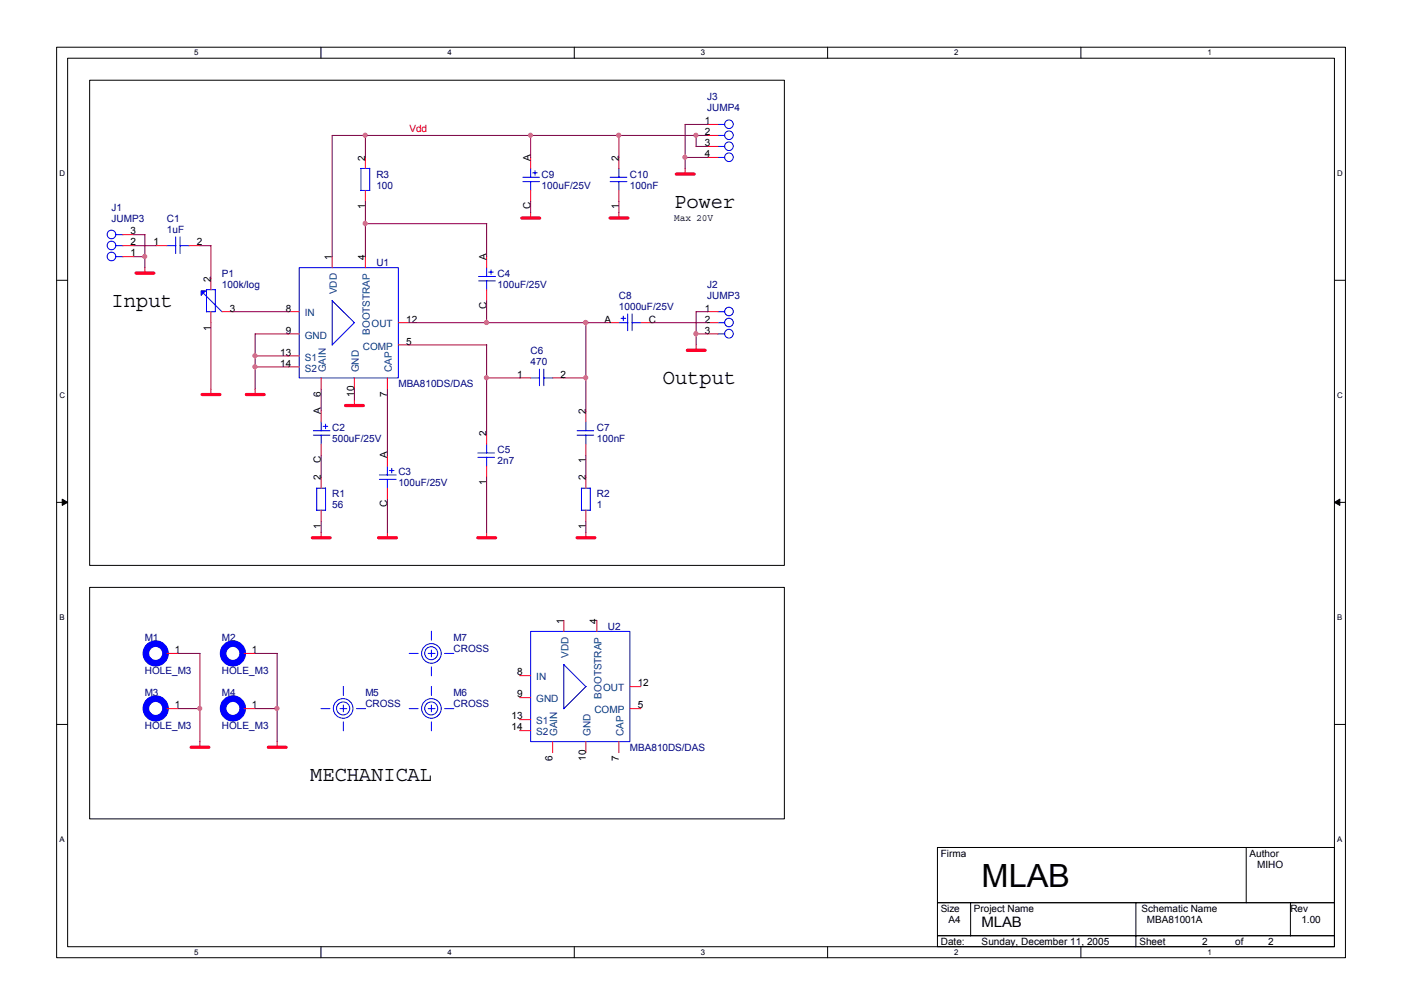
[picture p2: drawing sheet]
<svg xmlns="http://www.w3.org/2000/svg" width="297mm" height="210mm" viewBox="0 0 297 210" stroke-linecap="round" stroke-linejoin="round" font-family="sans-serif">
<path d="M12 10h272.6v192.6h-272.6zM14.3 12.3h268v188h-268z" fill="none" stroke="#000" stroke-width=".21"/>
<g fill="#fff">
<path d="M41.1 10.2h.9v1.9h-.9z"/>
<path d="M41.1 200.6h.9v1.8h-.9z"/>
</g>
<path d="M67.9 10v2.3M67.9 200.3v2.3" fill="none" stroke="#000" stroke-width=".21"/>
<g fill="#fff">
<path d="M94.7 10.2h.9v1.9h-.9z"/>
<path d="M94.7 200.6h.9v1.8h-.9z"/>
</g>
<path d="M121.5 10v2.3M121.5 200.3v2.3" fill="none" stroke="#000" stroke-width=".21"/>
<g fill="#fff">
<path d="M148.3 10.2h.9v1.9h-.9z"/>
<path d="M148.3 200.6h.9v1.8h-.9z"/>
</g>
<path d="M175.1 10v2.3M175.1 200.3v2.3" fill="none" stroke="#000" stroke-width=".21"/>
<g fill="#fff">
<path d="M201.9 10.2h.9v1.9h-.9z"/>
<path d="M201.9 200.6h.9v1.8h-.9z"/>
</g>
<path d="M228.7 10v2.3M228.7 200.3v2.3" fill="none" stroke="#000" stroke-width=".21"/>
<g fill="#fff">
<path d="M255.5 10.2h.9v1.9h-.9z"/>
<path d="M255.5 200.6h.9v1.8h-.9z"/>
<path d="M12.6 35.8h1.2v1.9h-1.2z"/>
<path d="M282.9 35.8h1.2v1.9h-1.2z"/>
<path d="M12.6 82.8h1.2v1.9h-1.2z"/>
<path d="M282.9 82.8h1.2v1.9h-1.2z"/>
</g>
<path d="M12 59.3h2.3M282.3 59.3h2.3" fill="none" stroke="#000" stroke-width=".21"/>
<g fill="#fff">
<path d="M12.6 129.8h1.1v1.9h-1.1z"/>
<path d="M282.9 129.8h1.1v1.9h-1.1z"/>
</g>
<path d="M12 106.3h2.3M282.3 106.3h2.3" fill="none" stroke="#000" stroke-width=".21"/>
<g fill="#000" stroke="#000" stroke-width=".21">
<path d="M13.2 105.6l1.1 .7-1.1 .6z" fill-rule="evenodd"/>
<path d="M282.3 106.3l1.2-.7v1.3z" fill-rule="evenodd"/>
</g>
<g fill="#fff">
<path d="M12.6 176.8h1.1v1.8h-1.1z"/>
<path d="M282.9 176.8h1.1v1.8h-1.1z"/>
</g>
<path d="M19 17h146.9v102.6h-146.9zM19 124.3h146.9v49h-146.9zM12 153.3h2.3M282.3 153.3h2.3M198.3 179.3h84v11.7h-84zM263.7 179.3v11.8M198.3 191h84v7h-84zM198.3 198h84v2.3h-84zM205.4 191v7M240.3 191v9.4M273 191v7" fill="none" stroke="#000" stroke-width=".21"/>
<g fill="none" stroke="#f00" stroke-width=".21">
<path d="M77.3 33.3v2.3M112.3 33.3v2.3M130.9 33.3v2.3M144.9 35.6v1.3M149.6 26.3h2.3M149.6 28.7h2.3M149.6 31h2.3M149.6 33.3h2.3M26 54.3h2.3M26 52h2.3M26 49.7h2.3M30.6 56.6v1.2"/>
<path d="M33 52h2.3M40 52h2.3M44.6 59v2.3M70.3 54.3v2.3M77.3 40.3v2.3M77.3 54.3v2.3M103 54.3v2.3M112.3 40.3v2.3M112.3 45v1.2M130.9 40.3v2.3M130.9 45v1.2M44.6 66v2.3"/>
<path d="M46.9 66h2.4M61 66h2.3M61 70.7h2.3M61 75.3h2.3M61 77.6h2.3M67.9 80v2.3M75 80v2.3M82 80v2.3M84.3 73h2.3M84.3 68.3h2.3M103 61.3v2.3M109.9 80h2.4"/>
<path d="M116.9 80h2.4M128.6 68.3h2.3M135.6 68.3h2.3M147.3 73v1.2M149.6 66h2.3M149.6 70.7h2.3M149.6 68.3h2.3M44.6 82.3v1.2M54 82.3v1.2M67.9 87v2.3M67.9 94v2.3M75 84.6v1.3"/>
<path d="M82 96.3v2.3M103 91.6v2.4M103 98.6v2.4M124 87v2.3M124 94v2.3M67.9 101v2.3M67.9 107.9v2.4M67.9 112.6v1.2M82 103.3v2.3M82 112.6v1.2M103 112.6v1.2M124 101v2.3"/>
<path d="M124 107.9v2.4M124 112.6v1.2M35.3 138.3h2.3M51.6 138.3h2.4M119.3 131.3v2.3M126.3 131.3v2.3M35.3 149.9h2.3M42.3 156.9v1.3M51.6 149.9h2.4M58.6 156.9v1.3M109.9 143h2.4M109.9 147.6h2.4"/>
<path d="M109.9 152.3h2.4M109.9 154.6h2.4M116.9 156.9v2.4M124 156.9v2.4M130.9 156.9v2.4M133.3 149.9h2.3M133.3 145.3h2.3"/>
</g>
<g fill="none" stroke="#f00" stroke-width=".68">
<path d="M143.1 36.8h3.8M28.8 57.8h3.8M110.4 46.1h3.8M129.1 46.1h3.7M145.4 74.1h3.8M42.8 83.5h3.7M52.1 83.5h3.8M73.1 85.8h3.8M66.1 113.8h3.7M80.1 113.8h3.8M101.1 113.8h3.8M122.1 113.8h3.8"/>
<path d="M40.4 158.1h3.8M56.8 158.1h3.7"/>
</g>
<g fill="none" stroke="#00f" stroke-width=".21">
<path d="M76.3 35.6h1.9M76.4 35.6v4.7M78.2 35.6v4.7h-1.9M110.6 37.5h3.5M110.6 38.4h3.5M112.3 35.6v1.9M112.3 38.4v1.9M112.7 36.6h1M113.2 36.1v1M129.1 37.5h3.5M129.1 38.4h3.5M130.9 35.6v1.9"/>
<path d="M130.9 38.4v1.9M151.9 26.3h1.4M151.9 28.7h1.4M151.9 31h1.4M151.9 33.3h1.4M24.6 54.3h1.4M24.6 52h1.4M24.6 49.7h1.4M35.3 52h1.9M37.2 50.1v3.5M38.1 52h1.9M38.1 50.1v3.5"/>
<path d="M63.3 56.6h21v23.4h-21zM101.3 58.5h3.5M101.3 59.4h3.5M103 56.6v1.9M103 59.4v1.9M103.4 57.6h1M103.9 57.1v1M43 62l3.9 4M43.6 61.3h2M43.7 61.3v4.7M45.6 61.3v4.7h-2M70.2 63.6l4.8 4.7"/>
<path d="M70.3 63.6v9.4M75 68.2l-4.7 4.8M112.3 80h1.9M114.1 78.1v3.5M115.1 80h1.9M115.1 78.1v3.5M130.9 68.3h1.9M131.4 67.4h1M131.9 66.9v1M132.8 66.4v3.6M133.7 68.3h1.9M133.7 66.4v3.6"/>
<path d="M151.9 66h1.4M151.9 68.3h1.4M151.9 70.7h1.4M66.3 91.1h3.5M66.3 92.1h3.5M67.9 89.3v1.9M67.9 92.1v1.9M68.4 90.2h.9M68.9 89.7v1M82 98.6v1.9M82.4 99.6h1M82.9 99.1v1"/>
<path d="M101.1 96.8h3.5M101.1 95.8h3.5M103 93.9v1.9M103 96.7v1.9M122.1 91.1h3.5M122.1 92.1h3.5M124 89.2v1.9M124 92v2M67 103.3h1.9M67 103.3v4.7M68.9 103.3v4.6h-1.9M80.3 100.5h3.5"/>
<path d="M80.3 101.4h3.5M82 101.4v1.9M123 103.3h1.9M123 103.3v4.7M124.9 103.3v4.6h-1.9M35 138.3h.3M51.4 138.3h.2M86.6 138.3h1.9M90.6 138.3h1.4M91.3 133.6v1.9M91.3 137.5v1.5M94.1 138.3h1.9"/>
<path d="M112.3 133.6h21v23.3h-21zM35 149.9h.3M51.4 149.9h.2M67.9 149.9h1.9M71.9 149.9h1.5M72.6 145.2v2M72.6 149.2v1.4M72.6 152.7v1.9M75.4 149.9h1.9M86.6 149.9h1.9M90.6 149.9h1.4M91.3 141.1v1.9"/>
<path d="M91.3 145.2v2M91.3 149.2v1.4M91.3 152.7v1.9M94.1 149.9h1.9M119.3 140.6l4.7 4.7M119.3 140.6v9.4M124 145.2l-4.7 4.7"/>
<circle cx="154.2" cy="33.3" r=".91"/>
<circle cx="154.2" cy="30.9" r=".91"/>
<circle cx="154.2" cy="28.6" r=".91"/>
<circle cx="154.2" cy="26.3" r=".91"/>
<circle cx="23.6" cy="54.3" r=".91"/>
<circle cx="23.6" cy="51.9" r=".91"/>
<circle cx="23.6" cy="49.6" r=".91"/>
<circle cx="154.2" cy="70.6" r=".92"/>
<circle cx="154.2" cy="65.9" r=".91"/>
<circle cx="154.2" cy="68.2" r=".91"/>
<circle cx="91.2" cy="138.2" r="1.38"/>
<circle cx="91.3" cy="138.3" r="2.07"/>
<circle cx="72.6" cy="149.9" r="2.07"/>
<circle cx="72.6" cy="149.9" r="1.39"/>
<circle cx="91.2" cy="149.9" r="1.38"/>
<circle cx="91.3" cy="149.9" r="2.07"/>
</g>
<g fill="none" stroke="#00f" stroke-width="1.4">
<circle cx="32.9" cy="138.3" r="2.07"/>
<circle cx="49.3" cy="138.3" r="2.07"/>
<circle cx="32.9" cy="149.9" r="2.07"/>
<circle cx="49.3" cy="149.9" r="2.07"/>
</g>
<path d="M42.5 61.6h1l-1 .9z" fill-rule="evenodd" fill="#00f" stroke="#00f" stroke-width=".21"/>
<g fill="none" stroke="#800040" stroke-width=".21">
<path d="M77.3 28.7v4.7M112.3 28.7v4.7M130.9 28.7v4.7M144.9 33.3h4.7M147.3 31h2.3M147.3 28.7v2.3M149.6 28.7h-79.3v25.7M149.6 26.3h-4.7v9.4M28.3 52h4.7M28.3 49.7h2.4M28.3 54.3h2.4M30.6 49.7v7"/>
<path d="M42.3 52h2.3v7M77.3 47.3h25.7v7.1M77.3 42.6v11.8M112.3 42.6v2.4M130.9 42.6v2.4M44.6 68.3v14M49.3 66h11.7M54 77.6h7M54 75.3h7M61 70.7h-7v11.6M86.6 73h16.4v18.7M86.6 68.3h42.1"/>
<path d="M103 63.6v4.7M103 80h7M119.3 80h4.7M124 68.3v18.7M137.9 68.3h11.7M147.3 70.7h2.3M149.6 66h-2.3v7M67.9 82.3v4.7M67.9 96.3v4.7M75 82.3v2.4M82 82.3v14.1M124 96.3v4.7"/>
<path d="M67.9 110.3v2.3M82 105.6v7M103 101v11.6M124 110.3v2.3M37.6 138.3h4.7v18.7M54 138.3h4.7l-.1 18.7M37.6 149.9h4.7M54 149.9h4.7"/>
</g>
<g fill="#f0f" stroke="#f0f" stroke-width=".21">
<circle cx="102.9" cy="79.9" r=".44"/>
<circle cx="123.9" cy="68.2" r=".44"/>
<circle cx="123.9" cy="79.9" r=".44"/>
<circle cx="102.9" cy="68.2" r=".44"/>
<circle cx="77.2" cy="47.3" r=".46"/>
<circle cx="112.2" cy="28.6" r=".44"/>
<circle cx="53.9" cy="75.3" r=".44"/>
<circle cx="53.9" cy="77.6" r=".44"/>
<circle cx="147.2" cy="28.6" r=".44"/>
<circle cx="130.9" cy="28.6" r=".44"/>
<circle cx="77.3" cy="28.6" r=".44"/>
<circle cx="144.9" cy="33.3" r=".44"/>
<circle cx="147.2" cy="70.6" r=".46"/>
<circle cx="30.6" cy="54.3" r=".44"/>
<circle cx="42.2" cy="149.9" r=".44"/>
<circle cx="58.6" cy="149.9" r=".44"/>
</g>
<text font-size="6.8" x="207.7" y="187.8">MLAB</text>
<g font-size="4.4">
<text x="142.6" y="44">Power</text>
<text x="23.6" y="65">Input</text>
<text x="140.3" y="81.3">Output</text>
<text x="65.6" y="165.3">MECHANICAL</text>
</g>
<text font-size="3" x="207.7" y="196.1">MLAB</text>
<g font-size="2.1" fill="#000080">
<text x="149.6" y="21.3">J3</text>
<text x="149.6" y="23.6">JUMP4</text>
<text x="79.6" y="37.6">R3</text>
<text x="79.6" y="39.9">100</text>
<text x="114.6" y="37.6">C9</text>
<text x="114.6" y="39.9">100uF/25V</text>
<text x="133.3" y="37.6">C10</text>
<text x="133.3" y="39.9">100nF</text>
<text x="23.6" y="44.6">J1</text>
<text x="23.6" y="46.9">JUMP3</text>
<text x="35.3" y="46.9">C1</text>
<text x="35.3" y="49.3">1uF</text>
<text x="46.9" y="58.6">P1</text>
<text x="79.6" y="56.3">U1</text>
<text x="105.3" y="58.6">C4</text>
<text x="46.9" y="60.9">100k/log</text>
<text x="105.3" y="60.9">100uF/25V</text>
<text x="130.9" y="63.2">C8</text>
<text x="130.9" y="65.6">1000uF/25V</text>
<text x="149.6" y="60.9">J2</text>
<text x="149.6" y="63.2">JUMP3</text>
<text x="112.3" y="74.9">C6</text>
<text x="112.3" y="77.3">470</text>
<text x="84.3" y="81.9">MBA810DS/DAS</text>
<text x="70.3" y="91.2">C2</text>
<text x="70.3" y="93.6">500uF/25V</text>
<text x="105.3" y="95.9">C5</text>
<text x="126.3" y="91.2">C7</text>
<text x="126.3" y="93.6">100nF</text>
<text x="84.3" y="100.6">C3</text>
<text x="105.3" y="98.3">2n7</text>
<text x="70.3" y="105.2">R1</text>
<text x="70.3" y="107.6">56</text>
<text x="84.3" y="102.9">100uF/25V</text>
<text x="126.3" y="105.2">R2</text>
<text x="126.3" y="107.6">1</text>
<text x="30.6" y="135.6">M1</text>
<text x="46.9" y="135.6">M2</text>
<text x="96" y="135.6">M7</text>
<text x="96" y="137.9">CROSS</text>
<text x="128.6" y="133.2">U2</text>
<text x="30.6" y="142.6">HOLE_M3</text>
<text x="46.9" y="142.6">HOLE_M3</text>
<text x="30.6" y="147.2">M3</text>
<text x="46.9" y="147.2">M4</text>
<text x="77.3" y="147.2">M5</text>
<text x="77.3" y="149.6">CROSS</text>
<text x="96" y="147.2">M6</text>
<text x="96" y="149.6">CROSS</text>
<text x="30.6" y="154.2">HOLE_M3</text>
<text x="46.9" y="154.2">HOLE_M3</text>
<text x="133.3" y="158.9">MBA810DS/DAS</text>
</g>
<text font-size="2.1" fill="#f00" x="86.6" y="28">Vdd</text>
<g font-size="2.1">
<text x="149.1" y="26.3">1</text>
<text x="149.1" y="28.6">2</text>
<text x="77.3" y="34" transform="rotate(-90 77.3 34)">2</text>
<text x="112.2" y="34" transform="rotate(-90 112.2 34)">A</text>
<text x="130.9" y="34" transform="rotate(-90 130.9 34)">2</text>
<text x="149.1" y="30.9">3</text>
<text x="149.1" y="33.3">4</text>
<text x="77.3" y="44.3" transform="rotate(-90 77.3 44.3)">1</text>
<text x="112.2" y="44.3" transform="rotate(-90 112.2 44.3)">C</text>
<text x="130.9" y="44.3" transform="rotate(-90 130.9 44.3)">1</text>
<text x="142.6" y="46.7">Max 20V</text>
<text x="27.6" y="51.9">2</text>
<text x="27.6" y="49.6">3</text>
<text x="32.5" y="51.9">1</text>
<text x="41.6" y="51.9">2</text>
<text x="27.6" y="54.3">1</text>
<text x="44.6" y="59.6" transform="rotate(-90 44.6 59.6)">2</text>
<text x="70.2" y="55" transform="rotate(-90 70.2 55)">1</text>
<text x="77.3" y="55" transform="rotate(-90 77.3 55)">4</text>
<text x="102.9" y="55" transform="rotate(-90 102.9 55)">A</text>
<text x="48.6" y="65.9">3</text>
<text x="60.5" y="65.9">8</text>
<text x="102.9" y="65.3" transform="rotate(-90 102.9 65.3)">C</text>
<text x="149.1" y="65.9">1</text>
<text x="44.6" y="70" transform="rotate(-90 44.6 70)">1</text>
<text x="60.5" y="70.6">9</text>
<text x="85.9" y="68.2">12</text>
<text x="127.9" y="68.2">A</text>
<text x="137.2" y="68.2">C</text>
<text x="149.1" y="68.2">2</text>
<text x="149.1" y="70.6">3</text>
<text x="59.3" y="75.3">13</text>
<text x="59.3" y="77.6">14</text>
<text x="85.9" y="72.9">5</text>
<text x="67.9" y="84" transform="rotate(-90 67.9 84)">6</text>
<text x="74.9" y="84" transform="rotate(-90 74.9 84)">10</text>
<text x="81.9" y="84" transform="rotate(-90 81.9 84)">7</text>
<text x="109.4" y="79.9">1</text>
<text x="118.6" y="79.9">2</text>
<text x="67.9" y="87.6" transform="rotate(-90 67.9 87.6)">A</text>
<text x="123.9" y="87.6" transform="rotate(-90 123.9 87.6)">2</text>
<text x="102.9" y="92.3" transform="rotate(-90 102.9 92.3)">2</text>
<text x="67.9" y="101.6" transform="rotate(-90 67.9 101.6)">2</text>
<text x="67.9" y="98" transform="rotate(-90 67.9 98)">C</text>
<text x="81.9" y="97" transform="rotate(-90 81.9 97)">A</text>
<text x="123.9" y="101.6" transform="rotate(-90 123.9 101.6)">2</text>
<text x="123.9" y="98" transform="rotate(-90 123.9 98)">1</text>
<text x="81.9" y="107.3" transform="rotate(-90 81.9 107.3)">C</text>
<text x="102.9" y="102.7" transform="rotate(-90 102.9 102.7)">1</text>
<text x="67.9" y="112" transform="rotate(-90 67.9 112)">1</text>
<text x="123.9" y="112" transform="rotate(-90 123.9 112)">1</text>
<text x="119.3" y="132" transform="rotate(-90 119.3 132)">1</text>
<text x="126.2" y="132" transform="rotate(-90 126.2 132)">4</text>
<text x="37" y="138.2">1</text>
<text x="53.3" y="138.2">1</text>
<text x="109.4" y="142.9">8</text>
<text x="37" y="149.9">1</text>
<text x="53.3" y="149.9">1</text>
<text x="109.4" y="147.6">9</text>
<text x="134.9" y="149.9">5</text>
<text x="134.9" y="145.2">12</text>
<text x="108.2" y="152.2">13</text>
<text x="108.2" y="154.6">14</text>
<text x="116.9" y="161" transform="rotate(-90 116.9 161)">6</text>
<text x="123.9" y="161" transform="rotate(-90 123.9 161)">10</text>
<text x="130.9" y="161" transform="rotate(-90 130.9 161)">7</text>
<text x="199.1" y="181.3">Firma</text>
<text x="264.4" y="181.3">Author</text>
<text x="266" y="183.6">MIHO</text>
<text x="199.1" y="193">Size</text>
<text x="200.7" y="195.3">A4</text>
<text x="206" y="193">Project Name</text>
<text x="241.5" y="193">Schematic Name</text>
<text x="242.7" y="195.3">MBA81001A</text>
<text x="273" y="193">Rev</text>
<text x="275.3" y="195.3">1.00</text>
<text x="199.1" y="199.9">Date:</text>
<text x="207.7" y="199.9">Sunday, December 11, 2005</text>
<text x="241" y="199.9">Sheet</text>
<text x="254.3" y="199.9">2</text>
<text x="261.3" y="199.9">of</text>
<text x="268.3" y="199.9">2</text>
</g>
<g font-size="2.1" fill="#004080">
<text x="71.2" y="62.3" transform="rotate(-90 71.2 62.3)">VDD</text>
<text x="64.5" y="66.9">IN</text>
<text x="64.5" y="71.6">GND</text>
<text x="78.3" y="70.9" transform="rotate(-90 78.3 70.9)">BOOTSTRAP</text>
<text x="78.6" y="69.3">OUT</text>
<text x="64.5" y="76.3">S1</text>
<text x="76.8" y="74">COMP</text>
<text x="64.5" y="78.6">S2</text>
<text x="68.9" y="78.8" transform="rotate(-90 68.9 78.8)">GAIN</text>
<text x="75.9" y="78.8" transform="rotate(-90 75.9 78.8)">GND</text>
<text x="82.9" y="78.8" transform="rotate(-90 82.9 78.8)">CAP</text>
<text x="113.5" y="143.9">IN</text>
<text x="120.3" y="139.2" transform="rotate(-90 120.3 139.2)">VDD</text>
<text x="113.5" y="148.6">GND</text>
<text x="127.3" y="147.8" transform="rotate(-90 127.3 147.8)">BOOTSTRAP</text>
<text x="127.6" y="146.3">OUT</text>
<text x="113.5" y="153.2">S1</text>
<text x="113.5" y="155.6">S2</text>
<text x="117.9" y="155.7" transform="rotate(-90 117.9 155.7)">GAIN</text>
<text x="124.9" y="155.7" transform="rotate(-90 124.9 155.7)">GND</text>
<text x="125.8" y="150.9">COMP</text>
<text x="131.9" y="155.7" transform="rotate(-90 131.9 155.7)">CAP</text>
</g>
<g font-size="1.7">
<text x="41.1" y="11.7">5</text>
<text x="94.7" y="11.7">4</text>
<text x="148.3" y="11.7">3</text>
<text x="201.9" y="11.7">2</text>
<text x="255.5" y="11.7">1</text>
<text x="12.6" y="37.3">D</text>
<text x="282.9" y="37.3">D</text>
<text x="12.6" y="84.3">C</text>
<text x="282.9" y="84.3">C</text>
<text x="12.6" y="131.3">B</text>
<text x="282.9" y="131.3">B</text>
<text x="12.6" y="178.3">A</text>
<text x="282.9" y="178.3">A</text>
<text x="41.1" y="202.1">5</text>
<text x="94.7" y="202.1">4</text>
<text x="148.3" y="202.1">3</text>
<text x="201.9" y="202.1">2</text>
<text x="255.5" y="202.1">1</text>
</g>
</svg>
